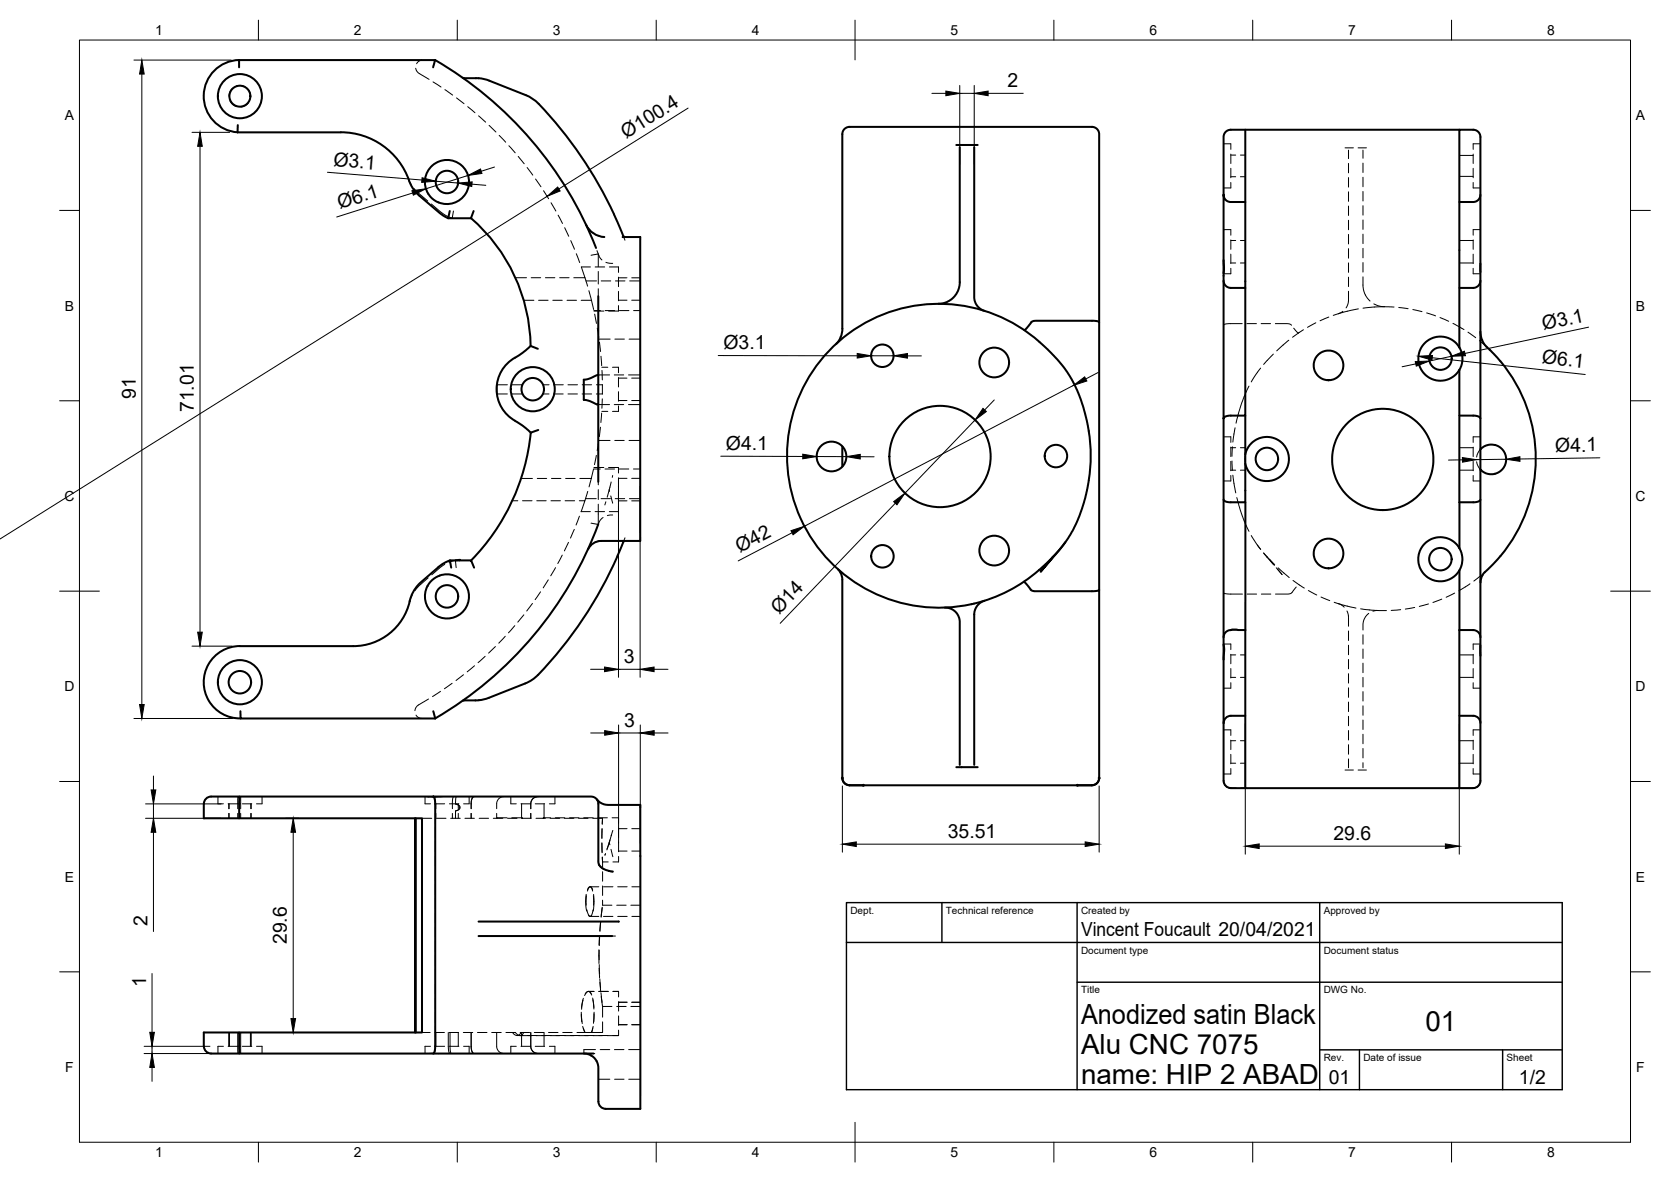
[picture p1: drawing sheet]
<svg xmlns="http://www.w3.org/2000/svg" width="420mm" height="297mm" viewBox="0 0 420 297" stroke-linecap="round" stroke-linejoin="round" font-family="sans-serif">
<!-- layer: Visible -->
<g fill="none" stroke="#000" stroke-width=".51">
<path d="M60.1 15.1h49.3l-.5 1.8M60.1 15.1v1.8M60.1 15.1a9.1 9.1 0 0 0-8.9 8.9 9.1 9.1 0 0 0 8.5 9.2M109.4 15.1a94.5 94.5 0 0 1 40.5 47.2M116.3 19.5l.3 .1M116.6 19.6h1.8a11.6 11.6 0 0 1 4.6 .7M59.7 33.3h26M59.8 31.4l-.1 1.9M85.7 33.2a18.2 18.2 0 0 1 17.2 12.2M123 20.3l9.2 3.6 1.7 .9a72.4 72.4 0 0 1 11.1 12.9 102.2 102.2 0 0 1 11.1 20l.9 1.9M240.5 36.4h5.3M241.3 37v34.7l-.5 1.6-1.3 1.7-1.7 1-1.9 .4"/>
<path d="M245 37v37.9l.2 1.1a3.5 3.5 0 0 0 2.3 2.1M313.1 32.6v18.2l-4.1-.1-.9-.5-.4-1.3v21.8l.4 1 1.1 .6 3.9 .1v-21.6M366.9 32.6l-58 .1-.8 .5-.4 1.1v14.6M102.8 45.4l.9 1.7 .9 1.2 6.4 5.6 1.7 .9 .4-1.8M118.4 54.8a43.4 43.4 0 0 1 15 32.1M119.1 53l-.7 1.8h-5.7M147.3 56.4a5.5 5.5 0 0 0 4.7 3.2M156.5 59.6h4.5M161 59.6v76.3M366.9 50.8v-18.2h3.7l1.1 .5 .5 1.2v161a2.48 2.48 0 0 1-1.3 2.7l-4 .1M372.2 48.9l-.2 .9-.9 .8-4.2 .2v36.5M150.4 74.5v46.6"/>
<path d="M307.7 70.5v34.7l.3-.5 .9-.2 4.2-.1v-32M307.7 65.4v3.3M372.2 66.2v2.2M372.2 70.5l-.4 1.2-.8 .5-4.1 .2M135.2 87.7l-1.8-.8-2.6 2.2a9.6 9.6 0 0 0-5.7 10.7 10.4 10.4 0 0 0 5.7 6.8l2.7 2.1M150.4 94.3h-.3l-1.9 .9-1.4 .2v5.1l1.5 .3 1.9 .9 .2-.1M211.4 84.7l-1.1 1.7M211.8 82.6l-.4 2.1M257.5 83l.5-.4 1.3-1.7 1-.3h14.8l1.3 .3v67.4M261.4 85.9a38.2 38.2 0 0 0-53.7 3.3 38.2 38.2 0 0 0 2.8 53.7 38.2 38.2 0 0 0 53.7-2.4l3.6-4.1 2-3.2 1.2-2.4 1.1-3 1.3-5.1a39.9 39.9 0 0 0-.1-16.7l-1.6-5.8-1.3-3-1.2-2.4-1.4-2.1-2.1-2.5-4.3-4.2M276.4 80.9v-47.4l-.3-.7-.4-.6-1-.3h-61.3l-.7 .2-.5 .5-.4 1v49M366.9 93v33.2h4.1l.9-.3 .3-.3"/>
<path d="M366.9 87.3l-.9-1.2-1.2-.9-1.4-.5-1.6-.1-1.3 .2-1.7 1-1.2 1.1-.6 1.1a5.5 5.5 0 0 0 2.7 7.1 5.5 5.5 0 0 0 7.2-2.1M366.9 87.3l.2 .3a5.5 5.5 0 0 1-.2 5.4M372.2 83.3l.3 1.6 .7 1.6 4.1 4.3M377.3 90.8a38.2 38.2 0 0 1 0 48.9M133.5 108.7a53.3 53.3 0 0 1-15 32.1M135.3 108.1l-1.8 .6M211.8 112.2v5.1M313.1 104.4v21.8h-4l-.9-.1-.5-.5v-20.4M313.1 114.2l.8-1.9 1.1-1.2 1.5-.9 2.2-.4 2 .4 1.7 1.2 1.2 1.6 .5 2-.3 2-1.1 2.1-1.5 1.1-2.1 .7-2-.2-1.7-.8-1.5-1.5-.8-1.9M366.9 104.4l4.1 .1 .9 .2 .3 .5M372.2 112.9l1.4-.9 1.4-.3a3.7 3.7 0 0 1 3.7 4.1 3.7 3.7 0 0 1-4.4 3.3l-1.2-.4-.9-.7M150.4 131.8a94.6 94.6 0 0 1-41 48.7"/>
<path d="M156.9 135.9l-1.2 2.7a100.3 100.3 0 0 1-21.4 31.9l-2.2 1.3-9.2 3.6a20.7 20.7 0 0 1-6 .6l-.5 .1M161 135.9h-9.8a3.6 3.6 0 0 0-3.3 2.2M267.9 136.3l-6.2 7.4 3.1-3.8M307.7 125.6v34.6M313.1 126.2v32.2M367 126.3v11.5M377.3 139.7l-4.6 4.9M103 151.1a14.6 14.6 0 0 1-14.2 11.3h-28.5a9.1 9.1 0 0 0-9.1 9.2 9.1 9.1 0 0 0 9.3 8.9M110.5 144.6a5.6 5.6 0 0 1 7.5 5.5 5.6 5.6 0 0 1-8 4.8 5.6 5.6 0 0 1-1.2-9.2l1.7-1M113.1 140.8h5.3l.8 1.8M113.5 142.6l-.4-1.8-1.1 .5-1.6 1.1-5.5 4.9-1.3 2.1-.6 1.7M114.5 140.8l1.2-.1-.2 .1"/>
<path d="M210.7 143.1l.6 .8M211.3 143.9l.5 1.8v49.9l.2 .7 .4 .6 1.2 .4M237.6 152.7l1.4 .2 1.1 .7 .9 1.2 .3 1.4v36M247.5 151a3.6 3.6 0 0 0-2.5 3.4v37.8M257.4 146.2l1.8 2 .9 .4h14.9l1.4-.3v47.4l-.3 .8-.4 .5-1.1 .3M313.1 158.3l-3.2-.1-1 .2-.9 .7-.3 .9 .1 3.2-.1 2v31M313.1 158.3v39.8M367 143.5v14.9M372.7 144.6l-.4 1.8M60.5 178.7v1.9h48.9M108.9 178.7l.5 1.9M307.7 162v3.6"/>
<path d="M313.1 179.9h-3.6a1.81 1.81 0 0 0-1.8 1.8M366.9 179.9h3.5a1.81 1.81 0 0 1 1.8 1.8M372.2 160.2l-.3-1.1-1-.7-4-.1v39.8h-53.8M372.2 162.2v2.6M211.8 195.5a1.81 1.81 0 0 0 1.8 1.8M213.6 197.3h61M240.5 192.8h5.3M276.4 195.5a1.81 1.81 0 0 1-1.8 1.8M307.7 196.2a1.81 1.81 0 0 0 1.8 1.8l3.6 .1M51.2 202v3.6h8.9M51.3 202a2.15 2.15 0 0 1 2.7-1.8h6.2l-.1 5.4h46v53.9h-46M60.2 200.2h48.7"/>
<path d="M104.4 205.6v53.9M104.5 205.6v53.9M150.1 200.9l.8 .7 1.5 .6 8.6 .1v12.9M154.1 219l-2.3-.6-.9-.7-.4-.7v-15.1l-.4-1-.9-.6-40.3-.1 .4 .5 .1 1.1v61.3l-.1 1.1-.4 .6M161 215.1v63.5l-8.7 .1M120.3 231.6h35.3M120.3 235.2h33.6M51.2 262.9v-3.4h8.9l.1 5.3M51.3 262.9a2.18 2.18 0 0 0 2.7 1.9h95.2M146.8 264.8l.9 .1 1.2 .5 .8 .8 .6 1 .2 1.1v8.5M150.5 276.8a1.81 1.81 0 0 0 1.8 1.8"/>
<circle cx="60.3" cy="24.2" r="2.64"/>
<circle cx="60.3" cy="24.2" r="5.5"/>
<circle cx="112.4" cy="45.7" r="5.6"/>
<circle cx="112.4" cy="45.7" r="2.83"/>
<circle cx="134" cy="97.8" r="2.83"/>
<circle cx="134" cy="97.8" r="5.5"/>
<circle cx="221.9" cy="89.4" r="2.83"/>
<circle cx="250" cy="91.1" r="3.7"/>
<circle cx="334" cy="91.8" r="3.7"/>
<circle cx="362.2" cy="90.1" r="2.83"/>
<circle cx="209.1" cy="114.7" r="3.7"/>
<circle cx="236.4" cy="114.7" r="12.7"/>
<circle cx="265.5" cy="114.6" r="2.83"/>
<circle cx="318.5" cy="115.3" r="2.83"/>
<circle cx="347.7" cy="115.5" r="12.7"/>
<circle cx="221.9" cy="139.8" r="2.83"/>
<circle cx="250" cy="138.4" r="3.7"/>
<circle cx="334" cy="139.1" r="3.7"/>
<circle cx="112.4" cy="149.9" r="2.83"/>
<circle cx="362.2" cy="140.5" r="5.6"/>
<circle cx="362.2" cy="140.5" r="2.83"/>
<circle cx="60.3" cy="171.4" r="2.83"/>
<circle cx="60.3" cy="171.4" r="5.5"/>
</g>
<!-- layer: Hidden -->
<g fill="none" stroke="#000" stroke-width=".25">
<path d="M104.5 17.2l.6 1.1 2.8 1.6M106.1 15.1l-.7 .2-.6 .7M57.8 25.3l.7 1 .9 .5M58.5 22.2l-.6 .6-.3 1.4M59.5 21.6l1.3-.1 .9 .3M62.5 25.8l-.8 .8-1.1 .3M62.5 22.6l.5 1.1-.1 1.1M108.9 20.6l2 1.3M111.9 22.5l1.9 1.4M114.8 24.6l1.9 1.5M117.6 26.8l1.8 1.5M120.3 29.1l1.8 1.6"/>
<path d="M123 31.5l1.7 1.7M125.5 34l1.6 1.7M128 36.6l1.5 1.8M130.3 39.3l1.5 1.9M307.7 36.1h1.8v1.4M309.5 38.7v2.4M309.5 39h1.2M311.9 39h1.2M338.2 37.2h2.1M339.1 37.7v2.2M341.5 37.2h2.1M342.7 37.7v2.1"/>
<path d="M366.9 39.1h3.5M370.4 38.7v2.4M372.2 36.1h-1.8v1.4M102.7 44.9l.7 1.5M104.1 47.4l3.4 3.1M108.5 51.3l3.1 2.5 2.1 1 .3-1.8M132.5 42.1l1.5 1.9M134.7 45l1.3 1.9M136.7 47.9l1.2 2M138.6 51l1.2 2M140.3 54.1l1.1 2.1M142 57.2l1 2.2"/>
<path d="M147.4 56.5l.6 1.1 1.1 1M150.1 59.1l1.9 .5M156.5 59.6h.5M156.7 59.3l.4 1.1M307.7 57.7h1.8v1.4M309.5 42.3v2.4M309.5 45.9v1.3h-1.8M309.5 44.4h1.2M311.9 44.4h1.2M339.1 41.1v2.3M339.1 44.6v2.4M339.1 48.2v2.4"/>
<path d="M339.1 51.8v2.4M339.1 55.4v2.3M339.1 58.9v2.4M342.7 58.9v2.3M342.7 55.3v2.3M342.7 51.7v2.4M342.7 48.1v2.4M342.7 44.5v2.4M342.7 41v2.4M366.9 44.3h3.5M370.4 45.9v1.3h1.8M370.4 42.3v2.4"/>
<path d="M372.2 57.7h-1.8v1.4M129.6 69.8h2.8M131.7 75.5h2.5M133.6 69.8h2.4M135.4 75.5h2.4M137.1 69.8h2.4M139 75.5h2.4M140.7 69.8h2.4M142.6 75.5h2.3M143.5 60.5l.9 2.1M144.9 63.8l.9 2.2M146.1 75.5h2.6"/>
<path d="M147.1 69.8l.6 2.1M147.3 70.6h2.7M148.1 73.1l.6 2.4M148.5 67.1h-2.3l.9 2.7h-2.8M148.6 64.1l1.8-.3v3.2M148.7 75.5l.6 2.3M149.3 78h1.7M149.4 78.2h2.4M149.5 78.9l.5 2.4M149.6 67.1h2.4M150.1 63a4.4 4.4 0 0 0 1.2 2.3M150.4 72.6v1.9"/>
<path d="M150.4 68.2v3.2M151.2 70.6h2.4M152.2 78h2.4M152.4 65.9l1.7 .3M153.2 67.1h2.3v1.4M154.7 70.6h2.4M155.5 76.8v1.4h-2.5M155.5 73.2v2.4M155.5 69.6v2.4M155.5 69.8h2.1M155.5 75.4h2.1M155.7 78h2.4"/>
<path d="M158.3 70.6h2.7M158.8 69.8h2.2M158.8 75.4h2.2M159.3 78h1.7M309.5 60.3v2.4M309.5 63.9v2.3M309.5 67.4v1.4h-1.8M309.5 60.4h1.2M309.5 66.1h1.2M311.9 60.4h1.2M311.9 66.1h1.2M334.1 79.7l-2.2 .9"/>
<path d="M336.5 78.8l-1.3 .5M337.7 78.2l-1.2 .6M339.1 62.5v2.4M339.1 66.1v2.3M339.1 69.6v2.4M339.1 73.2l-.1 2.9-.5 1.3M341.5 77.6l-5 1.2M342.7 66v2.4M342.7 62.4v2.4M342.7 69.6v2.4l.3 1.3 .5 1.2 1 1.2M345.4 76.4l1.2 .5 1.5 .2M348.1 77.1l-5.4 .3"/>
<path d="M348.1 77.1l2.4 .1M351.7 77.3l2.4 .3M355.2 77.8l2.3 .5M358.7 78.6l2.3 .8M362.1 79.8l2.2 .9M366.9 60.4h3.5M366.9 66.1h3.5M370.4 67.4v1.4h1.8M370.4 63.9v2.3M370.4 60.3v2.4M127.6 96.7h-2.6v2.3h2.6M128.8 96.7h2.6"/>
<path d="M128.8 99h2.6M136.5 99h1.5M136.5 96.7h1.5M139.2 99h2.4M139.2 96.7h2.4M142.8 99h2.4M142.8 96.7h2.4M146.4 99h2.4M146.4 96.7h2.4M149.9 99h1.6M150 96.7h1.5v2.3M150.2 82.5l.4 2.3"/>
<path d="M150.3 94.2h3M150.6 85.2h2.8M150.7 86l.3 2.3M151.1 89.5l.2 2.4M151.3 92.3h1.5M151.4 93.1v2.4M154 92.3h1.5v1.4M154.5 94.2h2.3M154.6 85.2h2.4M155.5 98.4v2.4M155.5 94.9v2.3M155.5 95h2.1"/>
<path d="M158 94.2h3M158.2 85.2h2.8M158.8 95h2.2M312.3 81.3h-3.4l-1.2 .3M313.5 81.3h2.4M314 97l-1.7 4.1-1.5 5.2M317 92.5l-2.4 3.5M317.1 81.3h2.4M320.2 89l-2.5 2.6M320.7 81.3h3.1l.9 .4M324.1 85.5l-3.1 2.7M325.3 82.5l1.2 1.2"/>
<path d="M326.5 83.7l-1.5 1.1M327.7 82.9l-1.2 .8M330.9 81.1l-2.1 1.2M365.3 81.3l2.8 1.5M369.1 83.5l2 1.4M372 85.6l1.8 1.5M149.2 117.9l-.5 2.3M149.2 117.9h1.7M149.3 117.5h2.5M149.9 114.4l-.4 2.4M150.3 101.7h3M150.5 110.9l-.3 2.3"/>
<path d="M150.6 110.7h2.8M151 107.4l-.3 2.3M151.3 103.8l-.2 2.4M151.3 103.4h1.5M151.4 100.2l-.1 2.4M152.1 117.9h2.4M153 117.5h2.5v1.4M154.1 119.5l-.2 .5M154.5 101.7h2.3M154.6 110.7h2.4M155.5 102v1.4h-1.5M155.5 100.7h2.1"/>
<path d="M155.7 117.9h2.4M158 101.7h3M158.2 110.7h2.8M158.8 100.7h2.2M159.3 117.9h1.7M307.7 109.8h1.8v1.4M309.5 112.4v2.3M309.5 115.9v2.4M309.5 119.5v1.4h-1.8M309.5 112.5h1.2M309.5 118.2h1.2M309.8 115.9l.1 2.3"/>
<path d="M309.9 112.3l-.1 2.4M310 119.4l.7 4.5M310.6 107.5l-.6 3.6M311.9 112.5h1.2M311.9 118.2h1.2M313.1 114.2l-.1 1.1 .1 1.2M366.9 112.5h3.5M366.9 118.2h3.5M370.4 119.5v1.4h1.8M370.4 115.9v2.4M370.4 112.4v2.3M371.3 116l.3 1.1 .6 .9"/>
<path d="M372.2 112.9l-.6 .9-.3 1.1M372.2 109.8h-1.8v1.4M128.8 125.8h1.4M131 120.2h2.9M131.4 125.8h2.4M135 125.8h2.3M135.1 120.2h2.4M138.5 125.8h2.4M138.7 120.2h2.3M141.4 139.5l-1.1 2.1M142.1 125.8h2.4M142.2 120.2h2.4"/>
<path d="M142.9 136.3l-1 2.1M144.4 133l-1 2.2M145.7 125.8h1.4l-1 2.8M145.7 129.7l-.9 2.2M145.8 120.2h2.9M146.1 128.6h2.3M147.2 125.3h2.7M147.8 123.5l-.7 2.3M148.7 120.2l-.6 2.2M148.8 136.7l-.9 1.3M149.6 128.6h2.4M150.4 126.7v5.1l-1.8-.3"/>
<path d="M150.4 123v2.5M150.4 121.1v.7M151.1 125.3h2.4M151.6 130.1a2.85 2.85 0 0 0-1.2 1.7M152.3 126.1l-.2 .8M153.2 123.1l-.5 1.9M153.2 135.9h-2.3l-1 .2M153.2 123.1l.1 .4M153.6 124.6l.5 1.9M153.7 121.1l-.5 2M154.1 129.4l-1.4 .2M154.4 135.9h2.6h-.1"/>
<path d="M154.7 125.3h2.4M155.5 127.2v1.4h-2.3M155.5 123.6v2.4M155.5 120.1v2.3M155.5 125.9h2.1M155.5 120.2h2.1M157.1 135.2l-.3 .9M158.3 125.3h2.7M158.8 125.9h2.2M158.8 120.2h2.2M311 125l1.4 4.7 1.6 3.8M314.6 134.6l1.6 2.4"/>
<path d="M316.2 137l.8 1.1M316.2 137l.7 1M317.7 138.9l1.5 1.7M317.7 139l2.4 2.8M103.7 149.5l-.8 2M107.7 145.2l-2.3 2-1.1 1.2M111.8 141.8l-3.2 2.6M112.9 141.3l1.6-.5 .2 1.8M127 159.9l-1.6 1.7M129.4 157.2l-1.6 1.8M131.7 154.5l-1.5 1.8M133.9 151.6l-1.5 2"/>
<path d="M135.9 148.7l-1.3 2M137.9 145.7l-1.3 2M139.7 142.6l-1.2 2.1M307.7 149l1 .3h3.7M309.5 158.3h1.8M313.6 149.3h2.4M317.2 149.3h2.3M319.2 140.6l1.2 1.5M319.2 140.6l1.3 1.3M320.9 142.7l1.5 1.7-1.2-1.4M321.4 142.7l2.8 2.4M325.1 145.9l2.9 1.9"/>
<path d="M325.9 147.5l-1.1 1.5-.5 .2-3.6 .1M329 148.4l2.1 1.1M332.2 150l2.1 .9M335.5 151.3l1 .4M336.5 151.7l4.5 1.1M336.5 151.7l1.5 .9M338.7 153.5l.4 1.5v2.4M339.1 158.6v2.4M342.1 153l4.4 .4M342.7 159.5v2.4M344.1 154.1l-.7 .8-.5 1-.2 2.4M346.5 153.4h2.1"/>
<path d="M346.5 153.4l-1.3 .2M352.2 153.2l-2.4 .2M355.7 152.7l-2.3 .4M359.2 151.8l-2.3 .6M362.5 150.6l-2.2 .8M365.8 149l-2.2 1.1M369.6 146.7l-2.8 1.8M372.5 144.6l-1.9 1.4M104.6 179.7l.5 .6 1 .3M107.7 175.7l-2.7 1.6-.5 .6-.2 .7M110.8 173.7l-2 1.4M113.7 171.7l-2 1.4"/>
<path d="M116.5 169.6l-1.8 1.4M119.3 167.3l-1.8 1.5M122 164.9l-1.8 1.6M124.6 162.5l-1.7 1.6M307.7 161.8h1.8v1.4M309.5 164.4v2.4M309.5 168v2.4M309.5 171.6v1.3h-1.8M309.5 164.6h1.2M309.5 170.2h1.2M311.9 164.6h1.2M311.9 170.2h1.2"/>
<path d="M339.1 162.1v2.4M339.1 165.7v2.4M339.1 169.3v2.4M339.1 172.9v2.3M339.1 176.4v2.4M342.7 177.4v2.4M342.7 173.8v2.4M342.7 170.2v2.4M342.7 166.7v2.3M342.7 163.1v2.4M366.9 164.6h3.5M366.9 170.2h3.5"/>
<path d="M370.4 171.6v1.3h1.8M370.4 168v2.4M370.4 164.4v2.4M372.2 161.8h-1.8v1.4M307.7 196.2l.2 1 .7 .7 .8 .2h1.3M307.7 183.4h1.8v1.4M309.5 186v2.4M309.5 189.6v2.3M309.5 193.1v1.4h-1.8M309.5 186.1h1.2M309.5 191.8h1.2M311.9 198.1h1.2"/>
<path d="M311.9 186.1h1.2M311.9 191.8h1.2M338.2 193.5h2.1M339.1 180v2.4M339.1 183.6v2.4M339.1 187.1v2.4M339.1 190.7v2.2M341.5 193.5h2.1M342.7 188.1v2.4M342.7 184.5v2.4M342.7 180.9v2.4M342.7 191.7v1.2"/>
<path d="M366.9 186.1h3.5M366.9 191.8h3.5M370.4 193.1v1.4h1.8M370.4 189.6v2.3M370.4 186v2.4M372.2 196.2l-.3 1.1-.9 .7-4.1 .1M372.2 183.4h-1.8v1.4M54.8 200.2v1.8h1.4M57.4 202h2.3M57.5 202v1.2M57.5 204.4v1.2M57.6 202v1.2"/>
<path d="M57.6 204.4v1.2M59.8 204.4v1.2M59.8 200.2v3M60.5 200.2v3M60.5 204.4v1.2M60.9 202h2.4M63.1 202v1.2M63.1 204.4v1.2M63.2 202v1.2M63.2 204.4v1.2M65.9 200.2v1.8h-1.4M106.1 208.1v2.4"/>
<path d="M106.1 211.7v2.4M106.1 215.3v2.4M106.1 218.8v2.4M106.9 200.2v1.8h1.3M107.2 200.2l.7 .1M107.3 200.2l2 .1M108.6 205.6h-2.5v1.4M109 200.2l.2 .3 .2 .7 .1 2.1M109.4 202h2.4M109.5 204.5v2.4M109.5 208.1v2.3M109.5 211.6v2.4"/>
<path d="M109.5 215.2v2.4M109.5 218.8v2.4M109.6 202v1.2M109.6 204.4v1.2M109.7 205.6h2.4M111.2 200.2h-.7M111.4 200.2l-2.3 .1M113 202h2.4M113.3 205.6h2.4M113.7 204.4v1.2M114 200.2l-.2 .9-.1 2.1M114.5 202l.8 .3 .4 .5-.4 .7-.8 .3"/>
<path d="M114.7 200.2l-.2 1.8a.95 .95 0 0 1 .9 1.2l-.9 .6v1.8M115.2 202v1.2M115.2 204.4v1.2M116.9 205.6h2.4M118 200.2v1.8h-1.4M118.4 204.4v1.2M118.5 204.4v1.2M119.1 200.2l-.3 .1-.2 .7-.2 2.2M119.2 200.2l-.4 .3-.2 .7-.1 2M120.5 205.6h2.4M124 205.6h2.4M124.9 204.4v1.2"/>
<path d="M126.7 200.2a1.82 1.82 0 0 0-1.8 1.8v1.2M127.5 205.5h-2.5v.1M127.6 205.6h2.4M128.4 200.2v1.8h1.4M131 202h2.4M131.1 205.5l.3 .1zM131.1 202v3.5h-2.4M131.2 205.6h2.4M133.4 202v1.2M133.4 204.4v1.2M134.6 202h2.3M134.8 205.6h2.3"/>
<path d="M135.3 200.2l-.7 .1-.6 .4-.5 .7-.1 .6M135.4 200.2l-.7 .1-.7 .4-.4 .6-.1 .7M136.6 205.6l.2-.1zM136.8 202v3.5h1.6M138.3 205.6h2.4M139.5 200.2v1.8h-1.4M139.6 205.5h2.4M141.9 205.6h2.4M143.2 205.5h2.4M145.5 205.6h2.3M146.8 205.5h2.3M149.1 205.6h2.4"/>
<path d="M150.3 205.5h2.4M150.5 216l.2 1.6 1.2 .9M151.3 211.8l.1 2.4M151.3 211.9l.1 2.4M151.4 208.2l-.1 2.4M151.4 208.4l-.1 2.3M151.4 215.4l.1 1.2-.1-1.1M151.5 205.6l-.1 1.6M151.5 205.6l-.1 1.4M151.5 219.1v2.4M152.3 214.5l-.2 .4 .1-.2M152.9 216.6h-1.4v1.3"/>
<path d="M153 218.9l1.1 .2M153.2 211.8l-.6 1.8M153.2 211.8l.2 .5M153.4 211.1l-.7 2.3M153.6 213.5l.5 1.8M153.7 209.8l-.5 2M153.9 205.5h1.6v1.4M154.1 208.7l-.4 1.3M155.5 215.2v1.4h-1.4M155.5 211.7v2.3M155.5 208.1v2.4M155.5 208.2h2.2"/>
<path d="M155.5 213.9h2.2M158.9 208.2h2.1M158.9 213.9h2.1M106.1 222.4v2.4M106.1 226v2.4M106.1 229.6v2.4M106.1 233.1v2.4M106.1 236.7v2.4M109.5 222.3v2.4M109.5 225.9v2.4M109.5 229.5v2.4M109.5 233.1v2.3"/>
<path d="M109.5 236.6v2.4M147.4 224.8l-.1 2.3 .2 1.8M147.5 225.1l-.1 2.4M147.6 228.6l.5 1.4a.38 .38 0 0 0 .3 .3 .38 .38 0 0 0 .4-.2M147.7 223.6l.2-.4a.55 .55 0 0 1 .7-.3 .55 .55 0 0 1 .3 .7l.1 .3M148.3 222.8h2.3M148.3 230.3h2.3M149 223.6l-.2-.5a.51 .51 0 0 0-.6-.2 .51 .51 0 0 0-.3 .6l-.2 .4M149.1 228.7l-.4 1.3a.41 .41 0 0 1-.4 .3 .41 .41 0 0 1-.3-.3M149.2 225.1v2.4M149.2 224.8l.2 2.3-.2 1.8M150.6 238.7v3.4"/>
<path d="M150.6 238.8v2.4M150.7 235.1l-.1 2.4M150.8 235.3l-.1 2.3M151 231.5l-.2 2.4M151 231.7l-.1 2.3M151.4 228.1l-.2 2.4M151.4 228l-.3 2.4M151.5 222.6v2.4M151.5 226.2v1.3h2.4M151.7 222.8h2.4M151.7 230.3h2.4M153.9 235.2h.8"/>
<path d="M155.1 227.5h2.3M155.3 222.8h2.4M155.3 230.3h2.4M158.6 227.5h2.4M158.9 222.8h2.1M158.9 230.3h2.1M57.5 259.5v3.4M57.7 259.5v3.4M59.8 259.5v5.3M60.5 259.5v5.3M63 259.5v3.4M63.2 259.5v3.4"/>
<path d="M106.1 240.3v2.4M106.1 243.9v2.3M106.1 247.4v2.4M106.1 251v2.4M106.1 254.6v2.4M106.1 258.2v1.3h2.1M109.3 259.5h2.4M109.5 240.2v2.4M109.5 243.8v2.4M109.5 247.4v2.3M109.5 250.9v2.4M109.5 254.5v2.4"/>
<path d="M109.5 258.1v2.4M109.6 259.5v3.4M112.7 259.5v4l.2 .9 .2 .4M112.9 259.5h2.4M113.2 259.5v4.2l.3 1.1M115.2 259.5v3.4M116.5 259.5h2.4M118.4 259.5l.1 4.2 .2 .8 .4 .3M118.5 259.5v4l.3 .9 .4 .4M120.1 259.5h2.3M123.6 259.5h2.4M124.9 259.5v3.4a1.82 1.82 0 0 0 1.8 1.9"/>
<path d="M127.2 259.5h2.4l.6 .5a.9 .9 0 0 0 1.4-.4M130.8 259.5h2.4M131 259.5l-.1 .1a1.1 1.1 0 0 1-1.9 .1M131.1 259.5v3.4M133.4 259.5v3.4M134.3 259.5h2.4M136.8 259.5v3.4M137.9 259.5h2.4M141.5 259.5h2.4M145.1 259.5h2M146.2 254.4l.1 2.4M146.2 254.9l.2 2.3"/>
<path d="M146.5 257.9l.6 1.6M146.6 251.3l-.4 2.3M146.7 250.9l-.5 2.3M146.7 258.4l.4 1.1M147.1 259.5h1.6M147.2 249.8l.2-.3a.82 .82 0 0 1 .9-.2 .82 .82 0 0 1 .5 .8M147.9 249.1h1.5M148 249.2h1.4M148.6 249.7l-.1-.2a.81 .81 0 0 0-.9-.2 .81 .81 0 0 0-.5 .7l-.1 .2M149 250.8l.3 2.4M149 258.3l-.3 1.2M149.1 251.2l.2 2.4"/>
<path d="M149.4 254.8l-.2 2.4M149.4 254.4l-.1 2.3M150.6 249.1h2.3M150.6 249.2h2.4M150.6 243.3l.1 2.4M150.7 242.4v2.4M150.8 246l.2 2.3M150.8 246.9l.2 2.4M151.1 249.5l.3 2.4M151.2 250.5l.3 2.3M151.5 256.8v2.7h-2.8l.4-1.6M153.9 252.9h-2.4v2.7"/>
<path d="M154.1 249.1l1.4 .1M154.1 249.2h1.4M155.1 252.9h2.3M155.5 258.9v1.4l-25.5-.1M155.5 255.3v2.4M155.5 251.7v2.4M155.5 249.2v1.3M155.5 251.9h2.2M155.5 257.5h2.2M158.6 252.9h2.4M158.9 251.9h2.1M158.9 257.5h2.1"/>
<path d="M56.2 262.9h-1.4v1.9M57.4 262.9h2.3M60.9 262.9h2.4M64.5 262.9h1.4v1.9M107.7 264.8h2.6M108.2 262.9h-1.3v1.9M109 264.7l-1.5 .1M109.4 262.9h2.4M109.5 261.6l-.1 2.1-.2 .8-.2 .3M110.2 264.8h.3M113 262.9h2.4M116.6 262.9h1.4v1.9"/>
<path d="M129.8 262.9h-1.4v1.9M131 262.9h2.4M133.4 262.9l.1 .7 .4 .6 .7 .4 .7 .2M133.5 262.9l.1 .8 .4 .6 .7 .3 .7 .2M134.6 262.9h2.3M138.1 262.9h1.4v1.9M149.2 264.8h.3M149.7 263.8h-2.9v1M150.5 271.2h2.8M150.9 263.8h2.4M154.5 263.8h2.4M154.5 271.2h2.4"/>
<path d="M158.1 263.8h2.9M158.1 271.2h2.9"/>
</g>
<circle cx="155.6" cy="231.6" r=".11" fill="#000" stroke="#000" stroke-width=".25"/>
<!-- layer: Visible -->
<g fill="#000" stroke="#000" stroke-width=".25">
<circle cx="211.8" cy="195.5" r=".24"/>
<circle cx="217.1" cy="197.3" r=".24"/>
<circle cx="270.9" cy="197.3" r=".24"/>
<circle cx="276.4" cy="195.5" r=".24"/>
</g>
<!-- layer: Border -->
<g fill="none" stroke="#000" stroke-width=".25">
<path d="M20 10.1h390v276.9h-390zM65 5.1v5M115 5.1v5M165 5.1v5M215 5.1v10M265 5.1v5M315 5.1v5M365 5.1v5M15 52.9h5M410 52.9h5M15 100.7h5M410 100.7h5"/>
<path d="M15 148.6h10M405 148.6h10M15 196.4h5M410 196.4h5M15 244.2h5M410 244.2h5M65 287v5M115 287v5M165 287v5M215 282.1v9.9M265 287v5M315 287v5"/>
<path d="M365 287v5"/>
</g>
<!-- layer: TitleBlock -->
<path d="M212.8 226.8h180v47h-180zM212.8 236.8h180M236.8 226.8v10M270.8 226.8v47M331.8 226.8v47M270.8 246.8h122M331.8 263.8h61M341.8 263.8v10M377.8 263.8v10" fill="none" stroke="#000" stroke-width=".36"/>
<!-- layer: Dimensions -->
<g fill="none" stroke="#000" stroke-width=".25">
<path d="M33.7 15.1h24.4M35.7 18.6v158.4M48.3 33.3h9.4M50.3 36.8v122.1M173 27.2l-32.5 20.3M234.3 23.5h3.5M241.3 21.5v19.8M241.3 23.5h3.7M245 21.5v19.8M248.5 23.5h8.8M82.3 43.3l23.8 1.9M103.8 48.5l-19.1 6"/>
<path d="M109.6 45.5l5.6 .5M117.7 44.1l-10.6 3.3M118.7 46.3l3.5 .3M124.3 42l-3.3 1M137.6 49.3l-137.6 86.2M180.6 89.4h34.9M219.1 89.4h5.6M228.2 89.4h3.5M269.9 96.8l-67.7 35.5M276.1 93.6l-3.1 1.6M356 91.4l-3.4 .8M360.1 89.9l38.5 4.2"/>
<path d="M364.9 89.5l-5.5 1.2M399.4 82.2l-31.1 6.6M181.2 114.6l20.6 .1M205.4 114.7l7.4 .1M216.3 114.8h3.5M245.2 105.6l-17.7 18.3M250 100.5l-2.4 2.5M367.7 115.6h-3.5M378.7 115.4l-7.5 .1M402.3 115l-20.1 .3M155.5 122.2v48M161 122.2v48"/>
<path d="M199.2 133.9l-13.6 7.1M225.1 126.5l-28.9 30.1M48.3 162.4h10M148.5 168.2h3.5M155.5 168.2h5.5M164.5 168.2h3.5M33.7 180.6h24.8M38.6 195v3.5M148.5 184.2h3.5M155.5 182.2v29.7M155.5 184.2h5.5M161 182.2v29.7"/>
<path d="M164.5 184.2h3.5M211.8 197.5v16.7M276.4 197.5v16.7M313.1 181.9v32.8M366.9 181.9v32.8M36.6 205.6h18.9M36.6 202h19M38.6 202v3.6M38.6 209.2v24.9M71.7 205.6h3.5M73.7 209.2v46.8M215.3 212.1h57.6"/>
<path d="M316.6 212.6h46.8M38.2 244.7v14.7M71.7 259.5h3.5M36.2 262.9h16.6M36.2 264.8h16.6M38.2 262.9v1.9M38.2 268.3v3.4"/>
</g>
<g fill="#000" stroke="#000" stroke-width=".25">
<path d="M35.7 15.1l.6 3.5h-1.2zM50.3 33.3l.6 3.5h-1.2zM237.8 22.9l3.5 .6-3.5 .6zM245 23.5l3.5-.6v1.2zM103.6 47.9l3.5-.5-3.2 1.7zM106.1 44.7l3.5 .8-3.6 .3zM115.2 46l3.5-.3-.1 1.2zM117.7 44.1l3.1-1.6 .4 1.1zM137.6 49.3l2.6-2.3 .6 1zM215.5 88.8l3.6 .6-3.6 .6zM224.7 89.4l3.5-.6v1.2zM269.9 96.8l2.8-2.1 .6 1z"/>
<path d="M355.9 90.9l3.5-.2-3.3 1.3zM356.7 89.5l3.5-.2-.1 1.2zM364.9 89.5l3.3-1.2 .3 1.1zM201.8 114.1l3.6 .6-3.6 .6zM212.8 114.8l3.5-.6v1.1zM247.2 102.6l.8 .8-2.8 2.2zM367.7 115l3.5 .5-3.5 .6zM378.7 115.4l3.5-.6v1.1zM198.9 133.4l3.3-1.1-2.8 2.1zM224.7 126.1l2.8-2.2-2 3zM49.7 158.9h1.2l-.6 3.5zM35.1 177h1.2l-.6 3.6z"/>
<path d="M152 167.6l3.5 .6-3.5 .6zM161 168.2l3.5-.6v1.2zM38 198.5h1.2l-.6 3.5zM152 183.6l3.5 .6-3.5 .6zM161 184.2l3.5-.6v1.2zM38.6 205.6l.6 3.6h-1.2zM73.7 205.6l.6 3.6h-1.1zM211.8 212.1l3.5-.5v1.1zM272.9 211.6l3.5 .5-3.5 .6zM313.1 212.6l3.5-.5v1.1zM363.4 212.1l3.5 .5-3.5 .6zM37.7 259.4h1.1l-.6 3.5z"/>
<path d="M73.2 256h1.1l-.6 3.5zM38.2 264.8l.6 3.5h-1.1z"/>
</g>
<g font-size="7">
<text x="271.8" y="257.3">Anodized satin Black</text>
<text x="358.4" y="259.1">01</text>
<text x="271.8" y="264.8">Alu CNC 7075</text>
<text x="271.8" y="272.3">name: HIP 2 ABAD</text>
</g>
<g font-size="4.9">
<text x="253.3" y="22">2</text>
<text x="157.5" y="35" transform="rotate(-32 157.5 35)">Ø100.4</text>
<text x="83.8" y="41.8" transform="rotate(5 83.8 41.8)">Ø3.1</text>
<text x="85.4" y="52.6" transform="rotate(-18 85.4 52.6)">Ø6.1</text>
<text x="388.1" y="82.9" transform="rotate(-12 388.1 82.9)">Ø3.1</text>
<text x="181.9" y="87.7">Ø3.1</text>
<text x="387.6" y="91.3" transform="rotate(6 387.6 91.3)">Ø6.1</text>
<text x="34.1" y="100.2" transform="rotate(-90 34.1 100.2)">91</text>
<text x="48.7" y="103.6" transform="rotate(-90 48.7 103.6)">71.01</text>
<text x="182.5" y="113">Ø4.1</text>
<text x="391.1" y="113.6" transform="rotate(-1 391.1 113.6)">Ø4.1</text>
<text x="186" y="138.9" transform="rotate(-28 186 138.9)">Ø42</text>
<text x="195.9" y="154.6" transform="rotate(-46 195.9 154.6)">Ø14</text>
<text x="156.9" y="166.6">3</text>
<text x="156.9" y="182.6">3</text>
<text x="238.3" y="210.6">35.51</text>
<text x="335.3" y="211.1">29.6</text>
<text x="37.1" y="232.7" transform="rotate(-90 37.1 232.7)">2</text>
<text x="72.2" y="237.3" transform="rotate(-90 72.2 237.3)">29.6</text>
<text x="271.8" y="235.3">Vincent Foucault 20/04/2021</text>
<text x="36.7" y="248" transform="rotate(-90 36.7 248)">1</text>
<text x="334.1" y="272.5">01</text>
<text x="381.9" y="272.5">1/2</text>
</g>
<g font-size="3.5">
<text x="39" y="8.8">1</text>
<text x="89" y="8.8">2</text>
<text x="139" y="8.8">3</text>
<text x="189" y="8.8">4</text>
<text x="239" y="8.8">5</text>
<text x="289" y="8.8">6</text>
<text x="339" y="8.8">7</text>
<text x="389" y="8.8">8</text>
<text x="16.3" y="30.2">A</text>
<text x="411.3" y="30.2">A</text>
<text x="16.3" y="78">B</text>
<text x="411.3" y="78">B</text>
<text x="16.2" y="125.9">C</text>
<text x="411.2" y="125.9">C</text>
<text x="16.2" y="173.7">D</text>
<text x="411.2" y="173.7">D</text>
<text x="16.3" y="221.6">E</text>
<text x="411.3" y="221.6">E</text>
<text x="16.4" y="269.4">F</text>
<text x="411.4" y="269.4">F</text>
<text x="39" y="290.8">1</text>
<text x="89" y="290.8">2</text>
<text x="139" y="290.8">3</text>
<text x="189" y="290.8">4</text>
<text x="239" y="290.8">5</text>
<text x="289" y="290.8">6</text>
<text x="339" y="290.8">7</text>
<text x="389" y="290.8">8</text>
</g>
<g font-size="2.5">
<text x="213.8" y="229.6">Dept.</text>
<text x="237.8" y="229.6">Technical reference</text>
<text x="271.8" y="229.6">Created by</text>
<text x="332.8" y="229.6">Approved by</text>
<text x="271.8" y="239.6">Document type</text>
<text x="332.8" y="239.6">Document status</text>
<text x="271.8" y="249.6">Title</text>
<text x="332.8" y="249.6">DWG No.</text>
<text x="332.8" y="266.6">Rev.</text>
<text x="342.8" y="266.6">Date of issue</text>
<text x="378.8" y="266.6">Sheet</text>
</g>
</svg>
